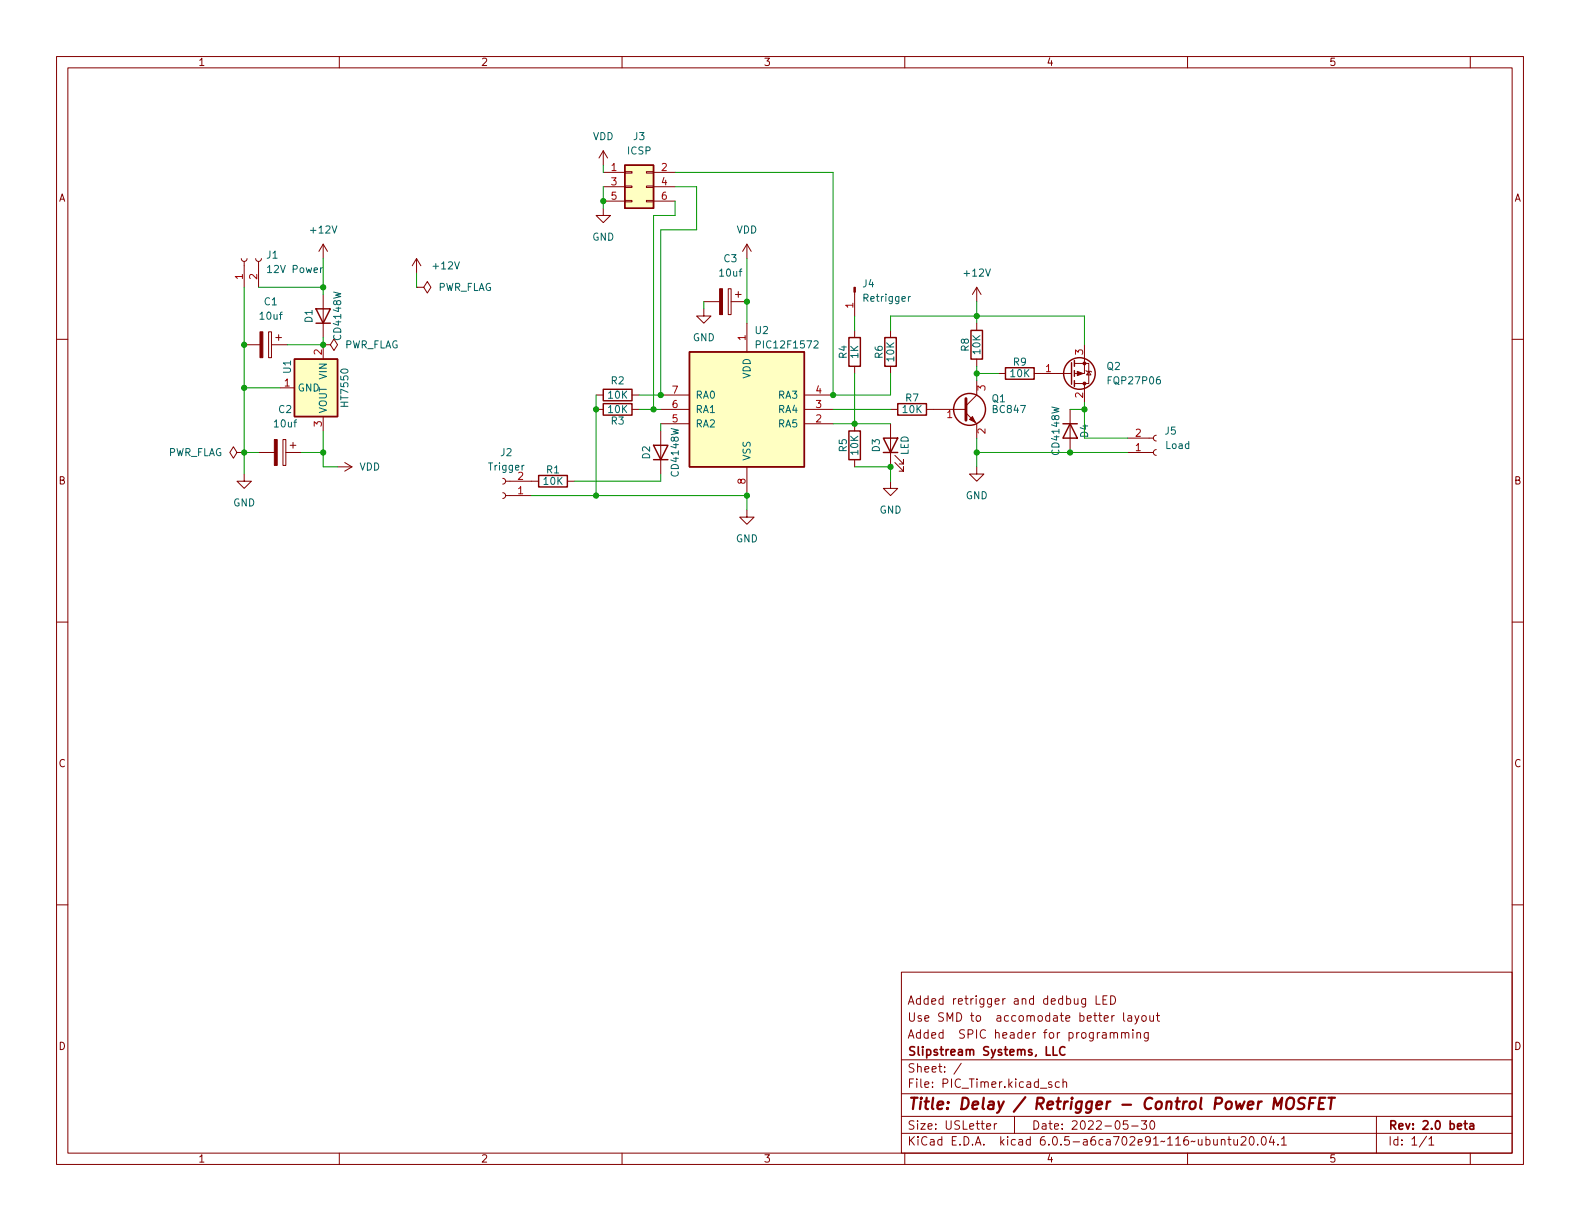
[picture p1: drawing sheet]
<svg xmlns="http://www.w3.org/2000/svg" width="279mm" height="216mm" viewBox="0 0 279 216" stroke-linecap="round" stroke-linejoin="round" font-family="sans-serif">
<g fill="none" stroke="#840000" stroke-width=".18">
<path d="M10 10h259.4v195.9h-259.4zM12 12h255.4v191.9h-255.4zM60 10v2M110 10v2M160 10v2M210 10v2M260 10v2M106.7 36.8v1.3h1.2l-1.2 1.3-1.3-1.3h1.3M106.7 26.7l-.8 1.2M106.7 26.7v2.5M106.7 26.7l.7 1.2M106.7 30.5h3.8"/>
<path d="M106.7 33h3.8M106.7 35.6h3.8M110.5 35.4h1.3v.3h-1.3zM110.5 32.9h1.3v.2h-1.3zM110.5 30.4h1.3v.2h-1.3zM114.3 35.4h1.3v.3h-1.3zM114.3 32.9h1.3v.2h-1.3zM114.3 30.4h1.3v.2h-1.3zM115.6 30.5h3.8M115.6 33h3.8M115.6 35.6h3.8M10 60h2"/>
<path d="M42.7 45.7l.1 .4 .4 .1 .3-.1 .2-.4M43.2 46.2v4.6M45.2 45.7l.2 .4 .3 .1 .4-.1 .1-.4M45.7 46.2v4.6M47.5 58.7h.5v4.5h-.5zM48.8 59.7h1M49.3 59.2v1M57.1 43.2l-.7 1.3M57.1 43.2v2.5M57.1 52.1v7.6M57.1 43.2l.8 1.3M73.7 50.8h1.2l.7-1 .6 1-.6 1-.7-1"/>
<path d="M73.7 50.8h.1M73.7 45.7l-.8 1.3M73.7 45.7v2.6M73.7 45.7l.7 1.3M124.5 54.6v1.3h1.2l-1.2 1.3-1.3-1.3h1.3M124.5 53.3h2.8M128.8 51.1h.5v4.5h-.5zM129.3 53.3h2.8M130 52.1h1.1M130.6 51.6v1M132.1 43.2v2.5M132.1 57.2v5"/>
<path d="M132.1 43.2l-.8 1.3M132.1 43.2l.7 1.3M151.1 51.7v4.2M151.1 58.4v1.3M157.5 58.4v1.3M172.7 50.8v2.5M172.7 57.2v1.2M172.7 50.8l-.7 1.3M172.7 50.8l.8 1.3M267.4 60h2M43.2 61h2.8M48 61h2.8"/>
<path d="M49.5 68.6h2.6M50 77.7h.5v4.6h-.5zM51.3 78.7h1M51.8 78.2v1M57.1 61h1.3l.7-1.1 .6 1.1-.6 1-.7-1M57.1 61h.1M57.1 61v2.5M57.1 73.7v2.5M105.4 69.9h1.3M105.4 72.4h1.3M111.8 69.9h1.2M111.8 72.4h1.2"/>
<path d="M116.8 76.2v7.6M116.8 69.9h5.1M116.8 72.4h5.1M116.8 74.9h5.1M142.2 69.9h5.1M142.2 72.4h5.1M142.2 74.9h5.1M151.1 64.8v1.2M151.1 74.9v1.3M157.5 64.8v1.2M157.5 74.9v7.7M157.5 72.4h1.2"/>
<path d="M163.8 72.4h7M170.8 73l1.9 1.9v2.6M172.7 67.3v2.6l-1.9 1.9M172.7 63.5v1.3M176.5 66h1.3M182.9 66h6.6M189.2 72.4v7.6M190 64.3h2.5v3.5h-2.5M191.8 61v5h-1.8M191.8 67.8v3.3M192 65.5l.2 .2h.7l.1 .1M192.5 65.7l.4 .6h-.7z"/>
<path d="M199.4 77.5h4.6M204.5 77l-.4 .1-.1 .4 .1 .3 .4 .2M204.5 79.5l-.4 .2-.1 .3 .1 .4 .4 .1M41.9 80l-.6-1-.7 1 .7 1 .6-1h1.3M43.2 83.8v1.3h1.2l-1.2 1.3-1.3-1.3h1.3M43.2 80h.1M45.7 80h2.8M50.5 80h2.8M59.7 82.6h2.5M61 81.8l1.2 .8M62.2 82.6l-1.2 .7M88.9 84.6l.4 .1 .1 .4-.1 .3-.4 .2"/>
<path d="M88.9 87.1l.4 .2 .1 .3-.1 .4-.4 .1M89.4 85.1h5.8M89.4 87.6h4.6M100.3 85.1h1.3M132.1 90.2v1.2h1.2l-1.2 1.3-1.3-1.3h1.3M132.1 82.6v5M151.1 81.3v1.3M157.5 85.1v1.3h1.2l-1.2 1.2-1.3-1.2h1.3M158.2 81.8l1.6 1.5v-.7v.7h-.8M158.2 80.5l1.6 1.5v-.7v.7h-.8M172.7 82.6v1.2h1.3l-1.3 1.3-1.3-1.3h1.3M199.4 80h4.6"/>
<path d="M10 110h2M267.4 110h2M10 160h2M267.4 160h2M159.4 171.9h108v32h-108zM192 176.6v1.2l-.3 .3-.4-.1M192 176.6h-.5l-.2 .3v.4l.1 .2h.6M193.8 176.1v1.5h.7M195 176.8h.5M195.8 176.1h-.8v1.5h.8M196.4 176.1a.76 .76 0 0 1 .9 .7 .76 .76 0 0 1-.9 .8zM197 179.6h-.2l-.2 .3"/>
<path d="M198.7 179.1v1.3l.2 .2M199.5 179.6h.5l.1 1M200.1 179.9l-.5 .1a.29 .29 0 0 0-.2 .3 .29 .29 0 0 0 .2 .3l.5-.1M200.7 179.6l.3 1M201.4 179.6l-.5 1.3-.2 .2M202 179.6h.4l.3 .3v.4l-.3 .3-.4-.1-.1-.2v-.4zM203.3 179.6l.1 .9 .4 .1 .2-.2M204 179.6v1M204.5 179.6h.5M204.7 179.1v1.3l.3 .2M159.4 197.4h108M159.4 193.4h108"/>
<path d="M159.4 187.4h108M170 188l-1.3 1.9M174.5 199.2l.7-.2-.1-.3h-.4l-.2 .2v.7h.6M175.8 198.7v1M176.3 198.7h-.3l-.2 .3M179.4 197.4v3M186 191.4l-.4-.1-.2 .2 .1 .2 .5 .2v.3h-.6M187.3 191.4l-.4-.1-.3 .3v.4l.2 .2h.5M188 191.4l.2-.1 .3 .1 .1 .9M188 190.8v1.5M196.3 182.7l.2-.1h.4l.1 1M196.3 182.6v1"/>
<path d="M197 182.8l.2-.2h.3l.1 1M198.3 182.7l.2-.1h.4l.1 1M198.3 182.6v1M199 182.8l.2-.2h.3l.1 1M199.4 198.2h-.7l-.1 .7 .2-.2 .5 .1 .2 .2-.1 .5-.2 .2-.6-.2M200.1 199.1h1.2M200.3 182.1v.1M200.3 182.6v1M201 182.7l.3-.1h.3l.1 1M201 182.6v1M201.8 198.2h1l-.5 .5 .4 .2v.6l-.2 .2h-.5l-.2-.2M203 182.6v1.2l-.2 .3-.4-.1"/>
<path d="M203 182.6h-.4l-.3 .3v.4l.2 .2h.5M203.5 198.3l.2-.1a.81 .81 0 0 1 .6 .6 .81 .81 0 0 1-.3 .8l-.2 .1a.81 .81 0 0 1-.3-1.4zM243.4 197.4v6.5M60 203.9v2M110 203.9v2M159.4 200.4h108M160 203.9v2M210 203.9v2M216 201.6l.2-.1h.3l.1 1M216 201.5v1M217.1 201.5h.6M217.3 201v1.3l.4 .2"/>
<path d="M218.2 201.5l.1 .9 .3 .1 .2-.2M218.8 201.5v1M219.5 201.1l.5-.1 .3 .1v.3l-.9 1.1h.9M221.1 201h.2a.81 .81 0 0 1 .5 .6 .81 .81 0 0 1-.3 .8l-.1 .1a.81 .81 0 0 1-.6-.6 .81 .81 0 0 1 .3-.9zM222.4 202.3v.2M223.2 201.1l.2-.1a.81 .81 0 0 1 .6 .6 .81 .81 0 0 1-.3 .8l-.2 .1a.81 .81 0 0 1-.3-1.4zM224.8 200.9l-.3 1.1h.9M225.2 201.5v1M226 202.3v.2M226.6 201.4l.4-.4v1.5M226.6 202.5h.9M252.3 200.9l-1.3 1.9"/>
<path d="M252.7 201.4l.4-.4v1.5M252.7 202.5h.8M260 203.9v2"/>
</g>
<path d="M186.2 185.1v1.5h.8M188.3 185.2a.6 .6 0 0 0-.7 0 .6 .6 0 0 0-.2 .7 .56 .56 0 0 0 .3 .6 .56 .56 0 0 0 .6-.1M258.9 198.7h.6M259.1 198.2v1.3l.4 .2M260 198.7h.5l.1 1M260.6 199l-.5 .1a.29 .29 0 0 0-.2 .3 .29 .29 0 0 0 .2 .3l.5-.1" fill="none" stroke="#840000" stroke-width=".3"/>
<path d="M225.1 196.1l.3-2 .5 1.4 .8-1.4-.2 2M227.6 194.4a.69 .69 0 0 1 1.2 0 1.47 1.47 0 0 1-.6 1.7l-.6-.1a1.5 1.5 0 0 1 0-1.6zM230.8 194.2a.85 .85 0 0 0-1 .1 .45 .45 0 0 0 .1 .8l.4 .1a.49 .49 0 0 1 .4 .5 .49 .49 0 0 1-.5 .4l-.8-.1M231.6 195.1h.6M232.6 194.1h-.9l-.3 2M233.3 195.1h.6M234.4 194.1h-1l-.3 2h1M234.9 194.1h1.2M235.5 194.1l-.3 2" fill="none" stroke="#840000" stroke-width=".4"/>
<g fill="none" stroke="#840000" stroke-width=".25">
<path d="M110.5 29.2h5.1v7.6h-5.1zM55.9 54.6h2.5l-1.3 2.6zM55.9 57.2h2.5M150.1 59.7h2v5.1h-2zM156.5 59.7h2v5.1h-2zM171.7 58.4h2v5.1h-2zM52.1 63.5h7.6v10.2h-7.6zM106.7 68.8h5.1v2.1h-5.1zM106.7 71.4h5.1v2h-5.1zM115.6 78.7h2.5l-1.3 2.6zM121.9 62.2h20.3v20.4h-20.3zM150.1 76.2h2v5.1h-2z"/>
<path d="M156.2 77.5h2.5l-1.2 2.5zM158.7 71.4h5.1v2h-5.1zM177.8 65h5.1v2.1h-5.1zM188 74.9h2.5M189.2 74.9l1.3 2.6h-2.5zM189.5 64.1v3.8M190 63.8v1M190 65.5v1M190 67.3v1M95.2 84.1h5.1v2h-5.1zM115.6 81.3h2.5M156.2 80h2.5"/>
<circle cx="171.4" cy="72.4" r="2.82"/>
<circle cx="190.9" cy="66" r="2.79"/>
</g>
<path d="M57 47.4l-.3 .2M161 52.4l-.4 .3M133.7 60.9h.6l.2-.2-.1-.3-.7-.1v1.2M144 60.4l.4-.1 .3 .3-.8 .9h.8" fill="none" stroke="#006464" stroke-width=".18"/>
<g fill="#840000" stroke="#840000" stroke-width=".18">
<path d="M46 58.7h.5v4.5h-.5z"/>
<path d="M171.4 74.2l.6-.5 .5 1z"/>
<path d="M48.5 77.7h.5v4.6h-.5z"/>
<path d="M190.5 65.7l1 .3-1 .4z"/>
<path d="M151 50.8h.3v.9h-.3z"/>
<path d="M127.3 51.1h.5v4.5h-.5z"/>
<circle cx="191.8" cy="64.3" r=".25"/>
<circle cx="191.8" cy="67.8" r=".25"/>
</g>
<path d="M170.8 70.5v3.8" fill="none" stroke="#840000" stroke-width=".51"/>
<g fill="#ffffc2" stroke="#ffffc2" stroke-width=".18">
<path d="M52.1 63.5h7.6v10.2h-7.6z"/>
<path d="M121.9 62.2h20.3v20.4h-20.3z"/>
<path d="M110.5 29.2h5.1v7.6h-5.1z"/>
</g>
<g fill="none" stroke="#009600" stroke-width=".18">
<path d="M106.7 29.2v1.3M106.7 33v3.8M119.4 33h3.8v7.6h-6.4v29.3h-3.8M119.4 30.5h27.9v39.4h10.2v-3.9M119.4 35.6v2.5h-3.8v34.3M43.2 50.8v33M45.7 50.8h11.4M57.1 45.7v6.4M57.1 59.7v1.3h-6.3M73.7 48.3v2.5M124.5 53.3v1.3M132.1 45.7v11.5"/>
<path d="M151.1 55.9v2.5M157.5 58.4v-2.5h34.3v5.1M172.7 53.3v3.9M43.2 68.6h6.3M57.1 76.2v6.4h2.6M105.4 69.9v17.7M113 72.4h3.8M116.8 74.9v1.3M147.3 72.4h10.2M147.3 74.9h10.2M151.1 66v8.9M172.7 66h3.8"/>
<path d="M172.7 64.8v2.5M172.7 77.5v5.1M189.2 72.4h2.6M191.8 71.1v6.4h7.6M43.2 80h2.5M53.3 80h3.8M94 87.6h38.1v2.6M116.8 83.8v1.3h-15.2M151.1 82.6h6.4v2.5M172.7 80h26.7"/>
</g>
<g fill="#009600" stroke="#009600" stroke-width=".18">
<circle cx="132.1" cy="53.3" r=".46"/>
<circle cx="172.7" cy="66" r=".46"/>
<circle cx="151.1" cy="74.9" r=".46"/>
<circle cx="147.3" cy="69.9" r=".46"/>
<circle cx="132.1" cy="87.6" r=".46"/>
<circle cx="43.2" cy="80" r=".46"/>
<circle cx="43.2" cy="68.6" r=".46"/>
<circle cx="43.2" cy="61" r=".46"/>
<circle cx="57.1" cy="50.8" r=".46"/>
<circle cx="57.1" cy="80" r=".46"/>
<circle cx="57.1" cy="61" r=".46"/>
<circle cx="157.5" cy="82.6" r=".46"/>
<circle cx="189.2" cy="80" r=".46"/>
<circle cx="191.8" cy="72.4" r=".46"/>
<circle cx="172.7" cy="55.9" r=".46"/>
<circle cx="172.7" cy="80" r=".46"/>
<circle cx="105.4" cy="72.4" r=".46"/>
<circle cx="105.4" cy="87.6" r=".46"/>
<circle cx="116.8" cy="69.9" r=".46"/>
<circle cx="106.7" cy="35.6" r=".46"/>
<circle cx="115.6" cy="72.4" r=".46"/>
</g>
<text font-size="2.8" fill="#840000" x="160.4" y="196.2">Title: Delay / Retrigger - Control Power MOSFET</text>
<g font-size="2.1" fill="#840000">
<text x="160.4" y="177.6">Added retrigger and dedbug LED</text>
<text x="160.4" y="183.6">Added SPIC header for programming</text>
<text x="160.4" y="180.6">Use SMD to accomodate better layout</text>
<text x="160.4" y="189.7">Sheet: /</text>
<text x="160.4" y="186.7">Slipstream Systems, LLC</text>
<text x="160.4" y="192.4">File: PIC_Timer.kicad_sch</text>
<text x="160.4" y="202.5">KiCad E.D.A. kicad 6.0.5-a6ca702e91~116~ubuntu20.04.1</text>
<text x="160.4" y="199.7">Size: USLetter</text>
<text x="182.4" y="199.7">Date: 2022-05-30</text>
<text x="245.4" y="199.7">Rev: 2.0 beta</text>
<text x="245.4" y="202.5">Id: 1/1</text>
</g>
<g font-size="1.8" fill="#840000">
<text x="35" y="11.6">1</text>
<text x="85" y="11.6">2</text>
<text x="135" y="11.6">3</text>
<text x="185" y="11.6">4</text>
<text x="235" y="11.6">5</text>
<text x="10.3" y="35.6">A</text>
<text x="267.7" y="35.6">A</text>
<text x="10.3" y="85.7">B</text>
<text x="267.7" y="85.7">B</text>
<text x="10.3" y="135.6">C</text>
<text x="267.7" y="135.6">C</text>
<text x="10.3" y="185.7">D</text>
<text x="267.7" y="185.7">D</text>
<text x="35" y="205.6">1</text>
<text x="85" y="205.6">2</text>
<text x="135" y="205.6">3</text>
<text x="185" y="205.6">4</text>
<text x="235" y="205.6">5</text>
</g>
<g font-size="1.8" fill="#006464">
<text x="104.8" y="24.8">VDD</text>
<text x="111" y="27.3">ICSP</text>
<text x="112" y="24.8">J3</text>
<text x="55.1" y="41.3">+12V</text>
<text x="130.2" y="41.3">VDD</text>
<text x="47.2" y="45.7">J1</text>
<text x="76.7" y="47.6">+12V</text>
<text x="104.7" y="42.5">GND</text>
<text x="128" y="46.4">C3</text>
<text x="46.7" y="54">C1</text>
<text x="47.6" y="48.3">12V Power</text>
<text x="77.3" y="51.4">PWR_FLAG</text>
<text x="127.3" y="48.9">10uf</text>
<text x="152.6" y="50.8">J4</text>
<text x="152.9" y="53.3">Retrigger</text>
<text x="170.6" y="48.9">+12V</text>
<text x="46.1" y="56.5">10uf</text>
<text x="55.2" y="57" transform="rotate(-90 55.2 57)">D1</text>
<text x="60.3" y="60" transform="rotate(-90 60.3 60)">CD4148W</text>
<text x="133.6" y="59.1">U2</text>
<text x="51.4" y="66" transform="rotate(-90 51.4 66)">U1</text>
<text x="60.8" y="61.6">PWR_FLAG</text>
<text x="122.5" y="60.3">GND</text>
<text x="134.2" y="61.6">PIC12F1572</text>
<text x="149.7" y="63.4" transform="rotate(-90 149.7 63.4)">R4</text>
<text x="151.8" y="63.4" transform="rotate(-90 151.8 63.4)">1K</text>
<text x="156.1" y="63.4" transform="rotate(-90 156.1 63.4)">R6</text>
<text x="158.1" y="63.9" transform="rotate(-90 158.1 63.9)">10K</text>
<text x="171.3" y="62.1" transform="rotate(-90 171.3 62.1)">R8</text>
<text x="173.4" y="62.6" transform="rotate(-90 173.4 62.6)">10K</text>
<text x="179.2" y="64.6">R9</text>
<text x="195.7" y="65.4">Q2</text>
<text x="52.6" y="69.2">GND</text>
<text x="57.8" y="67" transform="rotate(-90 57.8 67)">VIN</text>
<text x="61.6" y="71.7" transform="rotate(-90 61.6 71.7)">HT7550</text>
<text x="107.6" y="70.5">10K</text>
<text x="108.1" y="67.9">R2</text>
<text x="122.9" y="70.5">RA0</text>
<text x="132.7" y="67" transform="rotate(-90 132.7 67)">VDD</text>
<text x="137.7" y="70.5">RA3</text>
<text x="160.2" y="71">R7</text>
<text x="175.4" y="71.1">Q1</text>
<text x="178.7" y="66.7">10K</text>
<text x="196.2" y="67.9">FQP27P06</text>
<text x="48.6" y="75.6">10uf</text>
<text x="49.3" y="73">C2</text>
<text x="57.8" y="73.2" transform="rotate(-90 57.8 73.2)">VOUT</text>
<text x="107.6" y="73">10K</text>
<text x="108.1" y="75.1">R3</text>
<text x="122.9" y="75.6">RA2</text>
<text x="122.9" y="73">RA1</text>
<text x="137.7" y="75.6">RA5</text>
<text x="137.7" y="73">RA4</text>
<text x="159.7" y="73">10K</text>
<text x="175.7" y="73">BC847</text>
<text x="192.4" y="77.3" transform="rotate(-90 192.4 77.3)">D4</text>
<text x="206" y="76.8">J5</text>
<text x="29.6" y="80.6">PWR_FLAG</text>
<text x="63.5" y="83.2">VDD</text>
<text x="86.5" y="83.2">Trigger</text>
<text x="88.6" y="80.6">J2</text>
<text x="96.7" y="83.7">R1</text>
<text x="114.9" y="81.1" transform="rotate(-90 114.9 81.1)">D2</text>
<text x="132.7" y="81.5" transform="rotate(-90 132.7 81.5)">VSS</text>
<text x="149.7" y="79.9" transform="rotate(-90 149.7 79.9)">R5</text>
<text x="151.8" y="80.4" transform="rotate(-90 151.8 80.4)">10K</text>
<text x="155.6" y="79.9" transform="rotate(-90 155.6 79.9)">D3</text>
<text x="160.7" y="80.5" transform="rotate(-90 160.7 80.5)">LED</text>
<text x="187.3" y="80.3" transform="rotate(-90 187.3 80.3)">CD4148W</text>
<text x="206.2" y="79.4">Load</text>
<text x="41.2" y="89.5">GND</text>
<text x="96.2" y="85.7">10K</text>
<text x="120" y="84.1" transform="rotate(-90 120 84.1)">CD4148W</text>
<text x="170.8" y="88.3">GND</text>
<text x="130.1" y="95.9">GND</text>
<text x="155.5" y="90.8">GND</text>
</g>
<g font-size="1.8" fill="#a90000">
<text x="108.1" y="30.2">1</text>
<text x="108.1" y="32.8">3</text>
<text x="108.1" y="35.3">5</text>
<text x="117" y="30.2">2</text>
<text x="117" y="32.8">4</text>
<text x="117" y="35.3">6</text>
<text x="42.9" y="49.4" transform="rotate(-90 42.9 49.4)">1</text>
<text x="45.5" y="49.4" transform="rotate(-90 45.5 49.4)">2</text>
<text x="150.9" y="54.5" transform="rotate(-90 150.9 54.5)">1</text>
<text x="56.9" y="62.7" transform="rotate(-90 56.9 62.7)">2</text>
<text x="131.8" y="60.2" transform="rotate(-90 131.8 60.2)">1</text>
<text x="184.9" y="65.8">1</text>
<text x="191.5" y="62.7" transform="rotate(-90 191.5 62.7)">3</text>
<text x="50.3" y="68.3">1</text>
<text x="118.9" y="69.6">7</text>
<text x="144.3" y="69.6">4</text>
<text x="174.2" y="69.1" transform="rotate(-90 174.2 69.1)">3</text>
<text x="191.5" y="70.3" transform="rotate(-90 191.5 70.3)">2</text>
<text x="56.9" y="75.4" transform="rotate(-90 56.9 75.4)">3</text>
<text x="118.9" y="74.7">5</text>
<text x="118.9" y="72.1">6</text>
<text x="144.3" y="74.7">2</text>
<text x="144.3" y="72.1">3</text>
<text x="167.5" y="73.9">1</text>
<text x="174.2" y="76.7" transform="rotate(-90 174.2 76.7)">2</text>
<text x="200.8" y="77.2">2</text>
<text x="200.8" y="79.8">1</text>
<text x="91.6" y="87.4">1</text>
<text x="91.6" y="84.8">2</text>
<text x="131.8" y="85.6" transform="rotate(-90 131.8 85.6)">8</text>
</g>
</svg>
